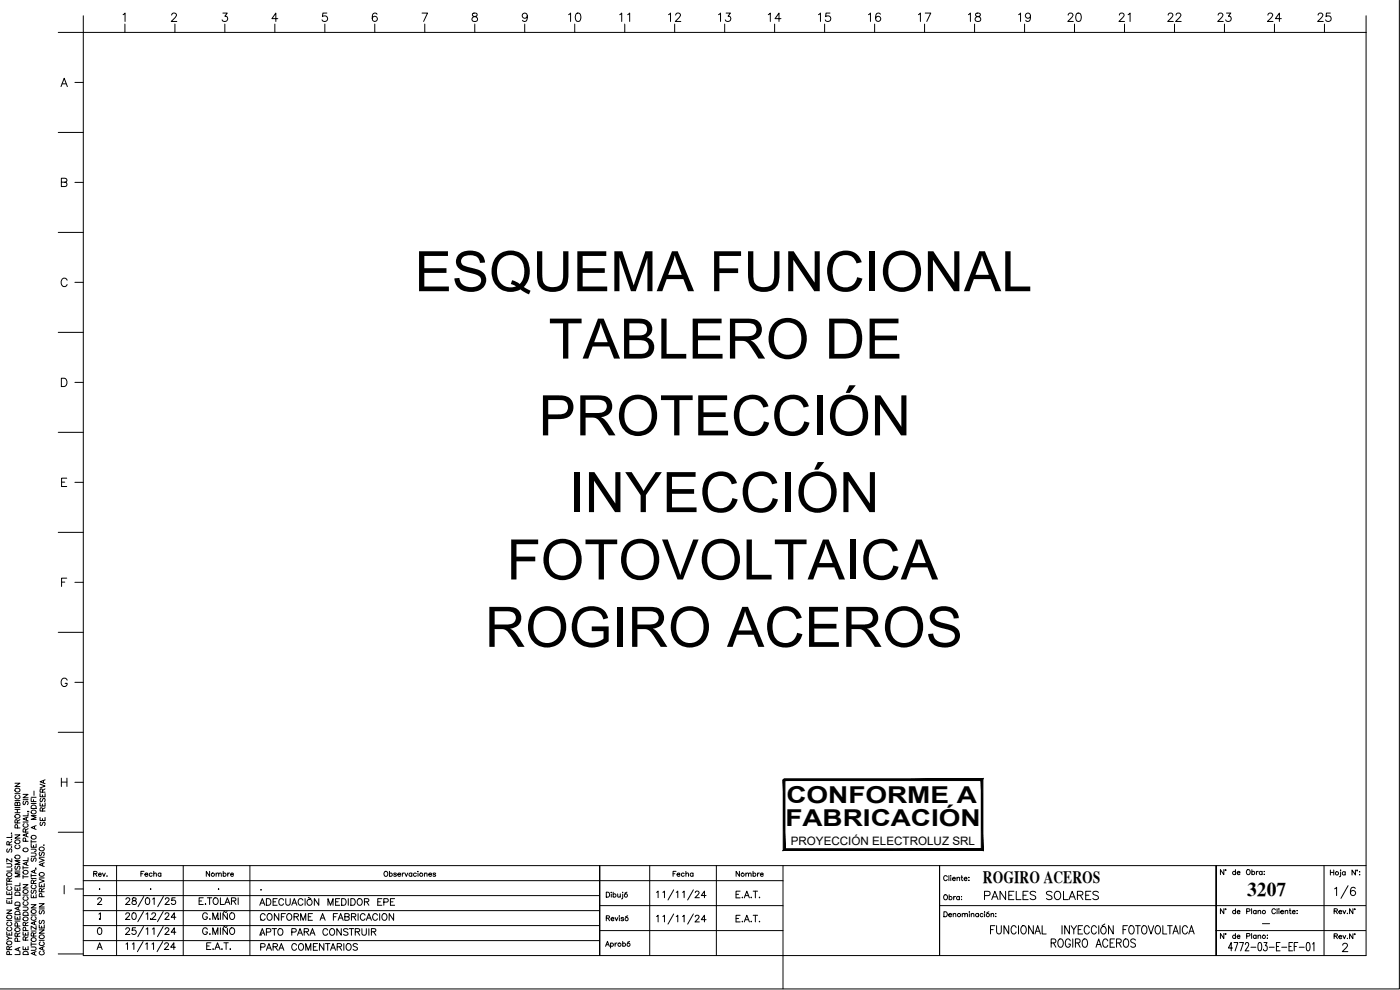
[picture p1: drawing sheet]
<svg xmlns="http://www.w3.org/2000/svg" width="420mm" height="297mm" viewBox="0 0 420 297" stroke-linecap="round" stroke-linejoin="round" font-family="sans-serif">
<!-- layer: ASHADE -->
<g fill="none" stroke="#000" stroke-width=".3">
<path d="M420 .1v296.6h-420M4.5 235h1.5l-1.5 1h1.5M4.5 238.1h1.5M4.6 236.8a.71 .71 0 0 1 .9-.3 .71 .71 0 0 1 .3 1 .74 .74 0 0 1-.9 .1 .74 .74 0 0 1-.3-.8zM4.8 238.6a.56 .56 0 0 0-.3 .7 .56 .56 0 0 0 .6 .4h.3a.56 .56 0 0 0 .6-.4 .56 .56 0 0 0-.4-.7M6.9 238.3h1.5l-1.5 1.1h1.5M6.9 239.9h1.5M9.4 239.6v.9h1.4M9.4 239.2h1.4M2 259.1h1.1l.4 .5v.3l-.4 .2h-1.1M2.2 254.7l-.1 .9h.4l.4-.7 .4-.2 .2 .4-.2 .6M2.8 253.5l-.1-.9h-.5l-.2 .9h1.5"/>
<path d="M3.4 254.1h.1M3.4 251.9h.1M3.4 250h.1M3.5 257.6v1l-1.5-1v1M3.5 250.4v.9h-1.5M3.5 252.5l-.7 .5M4.5 250.5h1.5l-1.5 1h1.5M4.5 243.8h1.5M4.5 242.9h1.5M4.5 242.3h1.5M4.5 240.2h1.5M4.6 256.8a.71 .71 0 0 1 .9-.2 .71 .71 0 0 1 .3 1 .74 .74 0 0 1-.9 .1 .74 .74 0 0 1-.3-.9z"/>
<path d="M4.6 252.3a.71 .71 0 0 1 .9-.3 .71 .71 0 0 1 .3 1 .74 .74 0 0 1-.9 .1 .74 .74 0 0 1-.3-.8zM4.6 244.6a.71 .71 0 0 1 .9-.2 .71 .71 0 0 1 .3 .9 .74 .74 0 0 1-.9 .2 .74 .74 0 0 1-.3-.9zM4.7 259.8l-.1 .9 .4 .1 .4-.8 .4-.2 .2 .4-.2 .6M4.8 253.6a.56 .56 0 0 0-.3 .6 .56 .56 0 0 0 .6 .4h.3a.56 .56 0 0 0 .6-.4 .56 .56 0 0 0-.4-.6M5.2 246.9l-.1-.8-.3-.2-.3 .4v.6h1.5M5.2 241.1l.3-.4 .3 .1 .2 .3v.6h-1.5l.1-.9 .5 .1 .1 .8M5.2 242.9v.9M5.3 248.4l-.1-.8-.6-.1-.1 .9h1.5M6 258.2h-1.5l1.5 .6-1.5 .6h1.5M6 245.9l-.8 .5M6.9 259.8v1M6.9 246.6h1.5"/>
<path d="M7.1 254.6a.73 .73 0 0 1 .9-.1 .73 .73 0 0 1 .3 .8 .7 .7 0 0 1-.9 .2 .7 .7 0 0 1-.3-.9zM7.1 240.4l-.2 .4 .2 .6 .4-.1 .5-.9 .4 .4-.2 .6M7.3 247.1a.54 .54 0 0 0-.4 .7 .54 .54 0 0 0 .6 .4h.4a.54 .54 0 0 0 .5-.4 .54 .54 0 0 0-.3-.7M7.6 249.6v-.8l-.4-.2-.3 .4v.6h1.5M7.7 252.4l-.1-.8-.5-.1-.2 .9h1.5M7.9 245.3v.8M7.9 250.2v.7M7.9 258.8v.7M8.3 243.4l.4 .2M8.4 258.6l-1.5 .5 1.5 .6M8.4 257.4v.8h-1.5M8.4 250l-1.5 .6 1.5 .5"/>
<path d="M8.4 245.1l-1.5 .6 1.5 .6M8.4 243.9v.9h-1.5M8.4 248.6l-.8 .5M9.4 255.9h1l.4 .5v.3l-.4 .2h-1M9.4 254.8l1.3 .1 .1 .5-.4 .1M9.4 253.3v.9h1.4v-.9M9.4 252.1v1M9.4 252.6h1.4M9.4 241.1h1.4M9.4 241.9a.82 .82 0 0 1 1.4 .2v.5h-1.4zM9.6 257.4l-.2 .4 .2 .6 .3-.1 .5-.9 .4 .4-.2 .6M10.1 253.6v.6"/>
<path d="M10.8 247.7l-1.4 .6 1.4 .6M10.8 244.7h-1.4l1.4 .6-1.4 .6h1.4M11.8 257.6l1.5 .5-1.5 .6M11.8 257.2h1.5M12 255.7l-.2 .4 .2 .6 .3-.1 .5-.9 .5 .4-.2 .6M12 254.3a.74 .74 0 0 1 .9-.1 .74 .74 0 0 1 .3 .8 .71 .71 0 0 1-1 .3 .71 .71 0 0 1-.2-1zM12.8 259.1v.7M13.1 253.6h.1M13.3 258.9l-1.5 .5 1.5 .6M2 279.6v1h1.5v-1M2 273.1h1.5l-1.5 1h1.5M2 270.1v.9h1.5v-.9"/>
<path d="M2 267.5v.9h1.5v-.9M2 276.2h1.5M2 265.3h1.5M2 264.8v1M2.1 274.9a.71 .71 0 0 1 1-.3 .71 .71 0 0 1 .2 1 .74 .74 0 0 1-.9 .1 .74 .74 0 0 1-.3-.8zM2.1 262.1a.71 .71 0 0 1 1-.2 .71 .71 0 0 1 .2 1 .74 .74 0 0 1-.9 .1 .74 .74 0 0 1-.3-.9zM2.4 278.2a.56 .56 0 0 0-.4 .6 .56 .56 0 0 0 .6 .5h.4a.56 .56 0 0 0 .5-.5 .56 .56 0 0 0-.3-.6M2.4 276.7a.54 .54 0 0 0-.4 .6 .54 .54 0 0 0 .6 .5h.4a.54 .54 0 0 0 .5-.5 .54 .54 0 0 0-.3-.6M2.4 266.1a.54 .54 0 0 0-.4 .6 .54 .54 0 0 0 .6 .4h.4a.54 .54 0 0 0 .5-.4 .54 .54 0 0 0-.3-.6M2.8 264.4l-.1-.8-.5-.1-.2 .9h1.5M2.8 267.9v.5M2.8 270.4v.6"/>
<path d="M2.8 280v.6M3.5 268.8v.8h-1.5M3.5 260.5v.9h-1.5M3.5 263.4l-.7 .5M4.5 274.9v.9h1.5v-.9M4.5 266.2v.9h1.5v-.9M4.5 276.4h1.5M4.5 261.4h1.5M4.6 278.6a.71 .71 0 0 1 .9-.2 .71 .71 0 0 1 .3 .9 .73 .73 0 0 1-.9 .2 .73 .73 0 0 1-.3-.9zM4.6 273.7a.84 .84 0 0 1 1.4 .2v.5h-1.5zM4.6 270.9a.86 .86 0 0 1 1.4 .2v.5h-1.5zM4.6 267.9a.82 .82 0 0 1 1-.2 .82 .82 0 0 1 .4 .9h-1.5z"/>
<path d="M5.2 266.6v.5M5.2 275.2v.6M5.3 277.9l-.1-.9h-.6l-.1 .9h1.5M5.5 272.2v.7M6 272l-1.5 .6 1.5 .5M6 264.9v.9h-1.5M6 261.9h-1.5l1.5 .6-1.5 .6h1.5M6 279.9l-.8 .5M6.9 279.6v1h1.5v-1M6.9 272.1l1.3 .1 .2 .4-.2 .5h-1.3M6.9 265.4h1.5l-1.5 1h1.5M6.9 268.6h1.5"/>
<path d="M6.9 263.1h1.5M6.9 262.6v1M6.9 260.4h1.5M7 273.9a.84 .84 0 0 1 1.4 .2v.5h-1.5zM7 267.2a.71 .71 0 0 1 1-.3 .71 .71 0 0 1 .2 1 .73 .73 0 0 1-.9 .1 .73 .73 0 0 1-.3-.8zM7 261.4a.71 .71 0 0 1 1-.3 .71 .71 0 0 1 .2 1 .74 .74 0 0 1-.9 .1 .74 .74 0 0 1-.3-.8zM7.1 275.3a.69 .69 0 0 1 1-.1 .69 .69 0 0 1 .1 .9 .74 .74 0 0 1-.9 .1 .74 .74 0 0 1-.3-.8zM7.3 270.6a.56 .56 0 0 0-.4 .6 .56 .56 0 0 0 .6 .4h.4a.56 .56 0 0 0 .5-.4 .56 .56 0 0 0-.3-.6M7.3 269.1a.56 .56 0 0 0-.4 .6 .56 .56 0 0 0 .6 .4h.4a.56 .56 0 0 0 .5-.4 .56 .56 0 0 0-.3-.6M7.6 277.7v-.9h-.5l-.2 .9h1.5M7.6 280v.6M7.7 279.2l-.1-.9-.4-.1-.3 .4v.6h1.5"/>
<path d="M8.4 276.7l-.8 .5M9.4 271.4h1.4l-1.4 1h1.4M9.4 268.4v1h1.4v-1M9.4 262.2v1M9.4 279.3h1.4M9.4 274.6h1.4M9.4 263.6h1.4M9.4 262.7h1.4M9.6 267.1l-.2 .3 .2 .7 .3-.2 .4-.8h.3l.2 .3-.2 .7M9.7 275.1a.61 .61 0 0 0-.3 .8 .61 .61 0 0 0 .9 .2 .56 .56 0 0 0 .5-.4 .56 .56 0 0 0-.3-.6M9.7 265.6a.61 .61 0 0 0-.3 .8 .61 .61 0 0 0 .9 .2 .56 .56 0 0 0 .5-.4 .56 .56 0 0 0-.3-.6M10.1 265.1l-.1-.9-.4-.1-.2 .3v.7h1.4"/>
<path d="M10.1 268.8v.6M10.4 261.1v.8M10.4 276.6v.8M10.7 260.5h.1M10.8 277.9v1l-1.4-1v1M10.8 276.4l-1.4 .6 1.4 .6M10.8 260.9l-1.4 .6 1.4 .6M10.8 279.9l-.7 .5M10.8 264.1l-.7 .5M11.8 279h1.5l-1.5 1h1.5M11.8 277.5v.9h1.5v-.9M11.8 271.1h1.5l-1.5 1h1.5"/>
<path d="M11.8 265.1v1h1.5v-1M11.8 263.8l1.5 .6-1.5 .5M11.8 272.7h1.5M11.8 263.4h1.5M12 276.1l-.2 .4 .2 .6 .3-.1 .4-.8 .5 .1-.1 .8M12 273.2l-.2 .4 .2 .6 .3-.1 .4-.8 .4-.1 .2 .4-.2 .6M12 261.9a.69 .69 0 0 1 1-.1 .69 .69 0 0 1 .1 1 .73 .73 0 0 1-.9 .1 .73 .73 0 0 1-.3-.8zM12.5 267.6l-.1-.9-.3-.1-.3 .3v.7h1.5M12.5 265.5v.6M12.5 277.9v.5M12.6 269.1l-.1-.9-.6-.1-.1 1h1.5M13.3 266.6l-.8 .5"/>
<path d="M2 280.9l.8 .6M2.2 282.5a.74 .74 0 0 1 .9-.1 .74 .74 0 0 1 .4 .8 .71 .71 0 0 1-1 .3 .71 .71 0 0 1-.3-1zM2.8 284.9l-.1-.8-.4-.2-.3 .4v.6h1.5M2.8 286.4v-.8h-.7l-.1 .8h1.5M3.5 281.5h-.7l-.8 .6M3.5 283.9l-.7 .5M5.2 280.9l-.1-.8-.3-.2-.3 .4v.6h1.5M5.3 282.4l-.1-.8h-.6l-.1 .8h1.5M5.5 284.5v.7M6 285.6v.8h-1.5M6 284.3l-1.5 .5 1.5 .6M6.9 284v.9h1.5v-.9"/>
<path d="M7 285.7a.81 .81 0 0 1 1-.2 .81 .81 0 0 1 .4 .9h-1.5zM7.6 282.1v-.9l-.4-.1-.3 .3v.7h1.5M7.6 284.4v.5M8.4 281.1l-.8 .5M9.4 284.1h1l.4 .5v.3l-.4 .2h-1M9.4 283.3h1.4M9.4 282.8v1M10.1 280.8l-.1-.8-.5-.1-.1 .9h1.4M10.4 285.7v.7M10.8 285.5l-1.4 .6 1.4 .5M11.8 282.1h1.5M12 280.6a.69 .69 0 0 1 1-.1 .69 .69 0 0 1 .1 1 .73 .73 0 0 1-.9 .1 .73 .73 0 0 1-.3-.8z"/>
<path d="M12.1 285.4a.56 .56 0 0 0-.3 .7 .56 .56 0 0 0 .5 .4h.4a.56 .56 0 0 0 .6-.4 .56 .56 0 0 0-.4-.7M12.1 282.6a.54 .54 0 0 0-.3 .7 .54 .54 0 0 0 .5 .4h.4a.54 .54 0 0 0 .6-.4 .54 .54 0 0 0-.4-.7M12.8 284.2v.7M13.3 284l-1.5 .6 1.5 .5M25 286.7v-277h385v277M235 286.7v10"/>
<circle cx="10" cy="251.2" r=".69"/>
<circle cx="10" cy="243.6" r=".69"/>
<circle cx="10" cy="273.5" r=".69"/>
<circle cx="10" cy="281.9" r=".69"/>
</g>
<!-- layer: Texto-rotulo -->
<g fill="none" stroke="#000" stroke-width=".3">
<path d="M17.5 9.7h7.5M36.9 4.4l.6-.5v2.5M37.5 7.2v2.5M51.5 4.5l.5-.6h.5l.5 .5-.4 .8-1.2 1.2h1.7M52.5 7.2v2.5M66.9 3.9h1.3l-.7 1a.83 .83 0 0 1 .6 1.3 .83 .83 0 0 1-1.4-.2M67.5 7.2v2.5M82.5 7.2v2.5M83.4 5.6h-1.8l1.2-1.7v2.5M97.5 7.2v2.5M98.1 3.9h-1.2l-.1 1.1a.88 .88 0 0 1 1.3 0 .88 .88 0 0 1-.2 1.3 .88 .88 0 0 1-1.3-.3M112.5 7.2v2.5"/>
<path d="M113.1 4.3a.71 .71 0 0 0-1-.3 1.45 1.45 0 0 0 .4 2.4 .78 .78 0 0 0 .8-.7 .78 .78 0 0 0-.8-.8 .78 .78 0 0 0-.8 .7M126.7 3.9h1.6l-1.2 2.5M127.5 7.2v2.5M141.9 4a.5 .5 0 0 0 .2 .9l.5 .1a.72 .72 0 0 1 .7 .7 .72 .72 0 0 1-.6 .7h-.5a.72 .72 0 0 1-.6-.7 .72 .72 0 0 1 .8-.7l.4-.1a.5 .5 0 0 0 .3-.9zM142.5 7.2v2.5M157.5 7.2v2.5M158.3 4.8a.77 .77 0 0 1-1.1 .6 .77 .77 0 0 1-.3-1.2 .77 .77 0 0 1 1.2 .1 1.34 1.34 0 0 1-.8 2.1l-.5-.3M410 4.7v5M17.5 39.7h7.5M18.3 26l1-2.5 .9 2.5M18.6 25.2h1.3M22.5 24.7h2.5"/>
<path d="M18.4 54.7l1.5-.1 .2-.4-.1-.5-.5-.2h-1.1v2.5h1.1a.66 .66 0 0 0 .6-.7 .66 .66 0 0 0-.6-.6M22.5 54.7h2.5M17.5 69.7h7.5M17.5 99.7h7.5M20.2 84.1a.92 .92 0 0 0-1.1-.6 .92 .92 0 0 0-.7 .9v.6a.92 .92 0 0 0 .7 1 .92 .92 0 0 0 1.1-.6M22.5 84.7h2.5M18.4 113.5h.9a1.34 1.34 0 0 1 .8 1.2 1.34 1.34 0 0 1-.8 1.3h-.9zM22.5 114.7h2.5M17.5 129.7h7.5M17.5 159.7h7.5M18.5 144.7h.9M20 143.5h-1.5v2.5h1.5"/>
<path d="M22.5 144.7h2.5M18.5 174.7h.9M20 173.5h-1.5v2.5M22.5 174.7h2.5M17.5 189.7h7.5M17.5 219.7h7.5M20.2 204.1a.93 .93 0 0 0-1.1-.6 .93 .93 0 0 0-.7 .9v.6a.9 .9 0 0 0 .9 1 .9 .9 0 0 0 .9-1h-.6M22.5 204.7h2.5M18.4 233.5v2.5M18.4 234.7h1.7M20.1 233.5v2.5M22.5 234.7h2.5"/>
<path d="M17.5 249.7h7.5M19.3 265.7v2.5M22.5 266.7h2.5M115.4 261.7l.1-.2a.67 .67 0 0 1 .9 .7 .67 .67 0 0 1-1 .5zM116.9 262.2a.47 .47 0 0 1 .7-.1 .47 .47 0 0 1 0 .7 .47 .47 0 0 1-.7-.1M116.9 261.4v1.5M119 262.2l-.8-.2v.3l.8 .4-.3 .2-.5-.2M119.4 262.4h.8a.49 .49 0 0 0-.7-.3 .49 .49 0 0 0-.1 .7 .49 .49 0 0 0 .7 .1l.1-.2M120.7 261.9v1M121.3 261.9l-.4 .1-.2 .4M121.5 261.9l.4 1 .5-1M123.6 262.2a.47 .47 0 0 0-.7-.1 .47 .47 0 0 0 0 .7 .47 .47 0 0 0 .7-.1"/>
<path d="M123.6 261.9v1M124.9 262.2a.47 .47 0 0 0-.7-.1 .47 .47 0 0 0 0 .7 .47 .47 0 0 0 .7-.1M125.4 261.5h.1M125.5 262v.9M127.4 262.2l.3-.3 .4 .1 .1 .9M127.4 261.9v1M128.7 262.4h.8a.48 .48 0 0 0-.6-.3 .48 .48 0 0 0-.2 .7 .48 .48 0 0 0 .7 .1l.1-.2M130.7 262.2l-.2-.3-.6 .3 .8 .3v.4l-.8-.2M181.9 275.5l.9-.1 .1-.5-1-.1v1.5M181.9 267.7h.6a.81 .81 0 0 1 .5 .7 .81 .81 0 0 1-.5 .8h-.6zM182.5 275.5l.4 .8M183.4 275.7h.8a.48 .48 0 0 0-.7-.3 .48 .48 0 0 0 .1 .8l.4 .1 .2-.2"/>
<path d="M183.4 267.8h.1M183.5 268.3v.9M184 268.4a.47 .47 0 0 1 .7-.1 .47 .47 0 0 1 0 .7 .47 .47 0 0 1-.7 0M184 267.7v1.5M184.6 275.3l.4 1 .4-1M185.4 268.2v.9l.4 .1 .4-.3M185.8 274.8h.1M185.9 275.3v1M186.2 268.2v1M186.8 267.8h.1M186.9 268.3v1.1l-.4 .3M187.2 275.5l-.3-.2h-.4v.3l.6 .2 .1 .3-.3 .2-.5-.2"/>
<path d="M188.2 267.7l-.7 .3M188.4 274.8l-.7 .2M283.3 273.6h.5a.8 .8 0 0 1 .5 .7 .8 .8 0 0 1-.5 .8h-.5zM283.4 268.7l.1-.2a.67 .67 0 0 1 .9 .8 .67 .67 0 0 1-1 .5zM284.3 263.1a.56 .56 0 0 0-.6-.4 .56 .56 0 0 0-.5 .6v.4a.56 .56 0 0 0 .5 .5 .56 .56 0 0 0 .6-.3M284.7 274.5h.9a.47 .47 0 0 0-.8-.3 .47 .47 0 0 0 .1 .8l.4 .1 .3-.2M284.8 262.7v1.5M284.9 269.2a.47 .47 0 0 1 .7-.1 .47 .47 0 0 1 0 .7 .47 .47 0 0 1-.7 0M284.9 268.5v1.5M285.3 262.8h.1M285.3 263.3v.9M285.9 263.7h.8a.43 .43 0 0 0-.4-.5 .43 .43 0 0 0-.4 .5l.3 .5 .5-.2"/>
<path d="M286.1 274.3l.3-.2h.4l.1 1M286.1 274.1v1M286.2 269v1M286.8 269h-.4l-.2 .4M287.2 263.5l.4-.3 .3 .1 .1 .9M287.2 263.2v1M287.9 269.2a.48 .48 0 0 0-.7-.1 .48 .48 0 0 0 0 .7 .48 .48 0 0 0 .7 0M287.9 269v1M288.4 263.2h.5M288.6 269h.1M288.6 269.8h.1M288.6 262.7v1.2l.4 .3"/>
<path d="M288.8 274.3l.3-.2h.4l.1 1M288.8 274.1v1M289.3 263.7h.9a.44 .44 0 0 0-.4-.5 .44 .44 0 0 0-.5 .5l.4 .5 .5-.2M289.6 274.3l.3-.2h.4v1M290.8 263.2h.1M290.8 264.1h.1M290.9 273.6h.1M290.9 274.1v1M291.5 274.3l.3-.2h.4l.1 1M291.5 274.1v1M293.6 274.3a.48 .48 0 0 0-.7-.1 .48 .48 0 0 0 0 .7 .48 .48 0 0 0 .7 0M293.6 274.1v1"/>
<path d="M295 274.3a.48 .48 0 0 0-.7-.1 .48 .48 0 0 0 0 .7 .48 .48 0 0 0 .7 0M295.4 273.6h.1M295.5 274.1v1M296.8 273.6l-.7 .2M297.4 274.3l.4-.2h.3l.1 1M297.4 274.1v1M298.9 274.1h.1M298.9 274.9h.1M367.3 272.7v1.5l-1-1.5v1.5M367.3 260.9v1.5l-1-1.5v1.5M370.8 273.4a.48 .48 0 0 0-.7-.1 .48 .48 0 0 0 0 .7 .48 .48 0 0 0 .7-.1M370.8 261.6a.48 .48 0 0 0-.7 0 .48 .48 0 0 0 0 .7 .48 .48 0 0 0 .7-.1"/>
<path d="M370.8 260.9v1.5M370.8 272.7v1.5M371.3 273.6h.8a.48 .48 0 0 0-.6-.3 .48 .48 0 0 0-.2 .7 .48 .48 0 0 0 .7 .1l.1-.2M371.3 261.9h.8a.48 .48 0 0 0-.6-.3 .48 .48 0 0 0-.2 .7 .48 .48 0 0 0 .7 .1l.1-.2M374.1 273.4h.9l.1-.6-1-.1v1.5M374.2 261.1l.2-.1a.68 .68 0 0 1 .8 .7 .68 .68 0 0 1-1 .5zM375.6 272.7v1.5M375.7 261.6a.47 .47 0 0 1 .7 0 .47 .47 0 0 1 0 .7 .47 .47 0 0 1-.7-.1M375.7 260.9v1.5M377 273.4a.47 .47 0 0 0-.7-.1 .47 .47 0 0 0 0 .7 .47 .47 0 0 0 .7-.1M377 273.2v1M377.1 261.4v1"/>
<path d="M377.5 273.4l.4-.2h.4l.1 1M377.5 273.2v1M377.6 261.4l-.3 .1-.2 .4M378.8 261.6a.48 .48 0 0 0-.7 0 .48 .48 0 0 0 0 .7 .48 .48 0 0 0 .7-.1M378.8 261.4v1M379.4 261.4h.1M379.4 262.3h.1M382.8 273a.56 .56 0 0 0-.7-.4 .56 .56 0 0 0-.4 .6v.4a.56 .56 0 0 0 .4 .6 .56 .56 0 0 0 .7-.4M383.3 272.7v1.5M383.8 272.7h.1M383.8 273.2v1M384.3 273.6h.9a.51 .51 0 0 0-.8-.2 .51 .51 0 0 0 0 .8 .51 .51 0 0 0 .8-.3"/>
<path d="M385.7 273.4l.4-.2h.3l.1 1M385.7 273.2v1M386.9 273.2h.5M387.1 272.7v1.2l.4 .3M387.8 273.6h.9a.5 .5 0 0 0-.8-.2 .5 .5 0 0 0 0 .8 .5 .5 0 0 0 .8-.3M389.3 273.2h.1M389.3 274h.1M399.3 261v1.5M399.3 261.8h1M400.3 261v1.5M400.4 273.4l.8-.1 .1-.5-.9-.1v1.5M400.9 273.4l.5 .8"/>
<path d="M401.8 273.6h.9a.48 .48 0 0 0-.5-.4 .48 .48 0 0 0-.5 .5 .48 .48 0 0 0 .5 .5l.5-.3M402.3 261.1h.1M402.3 261.6v1.1l-.3 .3M403 273.2l.5 1 .4-1M403.7 261.8a.48 .48 0 0 0-.7-.1 .48 .48 0 0 0 0 .7 .48 .48 0 0 0 .7-.1M403.7 261.5v1M404.4 274h.1M406 272.7v1.5l-1-1.5v1.5M406.8 261v1.5l-1-1.5v1.5M408.1 261.5h.1M17.5 286.2h7.5M181.7 283.9l.6-1.4 .6 1.4"/>
<path d="M181.9 283.4h.8M183.2 283.2a.47 .47 0 0 1 .7-.1 .47 .47 0 0 1 0 .7 .47 .47 0 0 1-.7-.1M183.2 282.9v1.5M184.6 282.9v1M185.2 282.9l-.6 .5M186.9 283.2a.47 .47 0 0 1 .7-.1 .47 .47 0 0 1 0 .7 .47 .47 0 0 1-.7-.1M186.9 282.5v1.4M189 282.5l-.7 .2M367.3 280.1v1.5l-1-1.5v1.5M370.8 280.8a.48 .48 0 0 0-.7-.1 .48 .48 0 0 0 0 .7 .48 .48 0 0 0 .7 0M370.8 280.1v1.5M371.3 281h.8a.48 .48 0 0 0-.7-.3 .48 .48 0 0 0 .1 .8l.4 .1 .2-.2"/>
<path d="M374.1 280.9l.9-.1 .1-.4-.3-.3h-.7v1.5M375.6 280.1v1.5M377 280.8a.47 .47 0 0 0-.7-.1 .47 .47 0 0 0 0 .7 .47 .47 0 0 0 .7 0M377 280.6v1M377.5 280.9l.4-.3 .4 .1 .1 .9M377.5 280.6v1M380.3 281.4h.1M380.3 280.6h.1M400.4 280.9l.8-.1 .1-.5-.9-.1v1.5M400.9 280.9l.5 .8M401.8 281.1h.9a.5 .5 0 0 0-.8-.2 .5 .5 0 0 0 0 .8 .5 .5 0 0 0 .8-.3M403 280.7l.5 1 .4-1"/>
<path d="M404.4 281.5h.1M406 280.2v1.5l-1-1.5v1.5"/>
<circle cx="126.4" cy="262.4" r=".49"/>
<circle cx="187.8" cy="268.7" r=".49"/>
<circle cx="188.1" cy="275.8" r=".5"/>
<circle cx="287.8" cy="274.6" r=".49"/>
<circle cx="296.5" cy="274.6" r=".5"/>
<circle cx="367.8" cy="272.8" r=".14"/>
<circle cx="367.8" cy="261.1" r=".14"/>
<circle cx="379.3" cy="273.6" r=".49"/>
<circle cx="401.2" cy="262" r=".49"/>
<circle cx="407.3" cy="261.2" r=".14"/>
<circle cx="185.9" cy="283.4" r=".49"/>
<circle cx="188.6" cy="283.4" r=".49"/>
<circle cx="367.8" cy="280.2" r=".14"/>
<circle cx="379.3" cy="281.1" r=".5"/>
<circle cx="406.5" cy="280.3" r=".14"/>
</g>
<!-- layer: TEXTOS -->
<g fill="none" stroke="#000" stroke-width=".3">
<path d="M25 4.7v5M29.3 269.9l.4-.5h.4l.4 .4-.3 .6-1 1h1.4M29.5 278.5a.64 .64 0 0 1 1 .3l.1 .4a.89 .89 0 0 1-.6 1.2h-.2a1.27 1.27 0 0 1-.3-1.9zM29.7 274.3l.4-.4v2M29.9 266.7v.2zM37.7 278.9l.4-.5h.4l.4 .4-.3 .6-.9 1h1.3M37.7 274.3l.2-.3 .6-.1 .4 .6-1.2 1.4h1.3M37.8 269.9l.4-.5h.4l.3 .4-.2 .6-1 1h1.3M39.8 269.5v.6l.6 .1a.58 .58 0 0 1 .5 .6 .58 .58 0 0 1-.4 .6l-.7-.1-.2-.6 .3-.4 .8-.2 .2-.4a.74 .74 0 0 0-1.1-.2zM39.8 274a.66 .66 0 0 1 1 .3l.1 .4a.87 .87 0 0 1-.8 1.2 1.29 1.29 0 0 1-.3-1.9zM40.7 278.4h-.9l-.2 .8a.71 .71 0 0 1 1.1 0 .71 .71 0 0 1-.1 1.1 .71 .71 0 0 1-1-.3M43.1 278l-1.7 3"/>
<path d="M43.1 273.5l-1.7 3M43.1 269l-1.7 3M43.8 278.8l.5-.4v2M43.8 274.3l.5-.4v2M43.9 269.5a.64 .64 0 0 1 1 .3v.4a.89 .89 0 0 1-.5 1.2h-.2a1.27 1.27 0 0 1-.3-1.9zM45.2 266.7v.2zM45.6 274.3l.1-.3 .6-.1 .4 .6-1.2 1.4h1.3M45.7 278.8l.5-.4v2M45.8 269.8l.5-.4v2M49 278l-1.7 3M49 273.5l-1.7 3M49 269l-1.7 3"/>
<path d="M49.6 278.9l.3-.5h.4l.4 .4-.3 .6-.9 1h1.3M49.6 274.3l.1-.3 .6-.1 .4 .6-1.2 1.4h1.3M49.6 269.9l.4-.5h.4l.4 .4-.3 .6-1 1h1.3M52.6 269.4h-1l-.1 .8a.7 .7 0 0 1 1.1 0 .7 .7 0 0 1-.2 1.1 .7 .7 0 0 1-1-.3M52.8 279.7h-1.4l.9-1.3v2M52.8 275.2h-1.4l.9-1.3v2M59.8 270.3h.7M61 269.4h-1.2v2M62.2 278.9a.73 .73 0 0 0-.8-.5 .73 .73 0 0 0-.6 .7v.5a.71 .71 0 0 0 .7 .8 .71 .71 0 0 0 .7-.8h-.4M62.2 269.4h1.4M62.9 269.4v2M64.1 269.7l.2-.2a.93 .93 0 0 1 1.2 .9 .93 .93 0 0 1-1.2 .9l-.4-.7z"/>
<path d="M65.5 266.8h.2zM66.1 269.4v2h1.2M66.1 278.4v2M67.5 271.4l.7-2 .8 2M67.8 270.7h.9M68.2 278.6v1.8l-1.3-1.8v1.8M69.1 278.7l.2-.2a.93 .93 0 0 1 1.2 .9 .93 .93 0 0 1-1.2 .9l-.4-.7zM69.5 270.3l1.1-.1 .1-.6-1.2-.2v2M70.1 270.3l.7 1.1M71.5 269.4v2M197 267.7l.5-.3v2M197 275l.5-.4v2"/>
<path d="M198.9 267.7l.5-.3v2M198.9 275l.5-.4v2M202.2 267l-1.7 3M202.2 274.2l-1.7 3.1M202.9 267.7l.5-.3v2M202.9 275l.5-.4v2M204.9 267.7l.4-.3v2M204.9 275l.4-.4v2M208.1 267l-1.7 3M208.1 274.2l-1.7 3.1M208.7 267.8l.2-.4h.5l.4 .5-1.2 1.5h1.3M208.7 275.1l.3-.5h.4l.4 .4-.3 .7-.9 .9h1.3"/>
<path d="M211.9 268.7h-1.4l.9-1.3v2M211.9 275.9h-1.4l.9-1.3v2M220.9 275.6h.8M220.9 268.3h.8M222.1 274.6h-1.2v2h1.2M222.1 267.4h-1.2v2h1.2M222.7 276.5h.2zM222.7 269.3h.2zM223.4 276.6l.7-2 .8 2M223.4 269.4l.7-2 .8 2M223.6 276h1M223.6 268.7h1"/>
<path d="M225.4 276.5h.2zM225.4 269.3h.2zM226 274.6h1.4M226 267.4h1.4M226.7 267.4v2M226.7 274.6v2M227.8 276.5h.2zM227.8 269.3h.2zM29.1 284.9l.8-2 .8 2M29.4 284.2h1M37.8 283.3l.5-.4v2M39.7 283.3l.5-.4v2"/>
<path d="M42.9 282.5l-1.7 3M43.7 283.3l.5-.4v2M45.6 283.3l.5-.4v2M48.9 282.5l-1.8 3M49.4 283.4l.4-.5h.4l.4 .4-.3 .6-1 1h1.4M52.7 284.2h-1.5l1-1.3v2M62 283.8h.8M62.9 280.3h.2zM63.3 282.9h-1.3v2h1.3M63.9 284.8h.2zM63.9 280.4v-2l.7 2 .8-2v2M64.5 284.9l.8-2 .7 2"/>
<path d="M64.8 284.2h1M66.5 284.8h.2zM67.2 282.9h1.3M67.9 282.9v2M69 284.8h.2z"/>
</g>
<!-- layer: PRINCIPAL -->
<g fill="none" stroke="#000" stroke-width=".3">
<path d="M25 259.7h385M35 259.7v27M55 259.7v27M75 259.7v27M195 259.7v27M215 259.7v27M235 259.7v27M397.4 259.7v27M25 264.2h210M25 277.7h155M25 273.2h155M25 268.7h155"/>
<path d="M180 271.7h55M180 279.2h55M282 271.7h127.9M297.3 278.9h.8M298.6 277.7h-1.3v2.5M299.1 277.7v1.8a.71 .71 0 0 0 .7 .7 .71 .71 0 0 0 .7-.7v-1.8M302.7 277.7v2.5l-1.4-2.5v2.5M304.9 278.3a.71 .71 0 0 0-1.1-.4 1.61 1.61 0 0 0 .2 2.3 .76 .76 0 0 0 .9-.6M305.7 277.7v2.5M306.8 277.9l.2-.2a1.27 1.27 0 0 1 1 1.3 1.27 1.27 0 0 1-1 1.2 1.57 1.57 0 0 1-.2-2.3zM310.1 277.7v2.5l-1.4-2.5v2.5M310.9 279.4h1"/>
<path d="M312.8 277.7v2.5h1.2M318.7 277.7v2.5M321 277.7v2.5l-1.5-2.5v2.5M321.5 277.7l.8 1.2v1.3M323.1 277.7l-.8 1.2M324.9 277.7h-1.3v2.5M326.9 278.3a.78 .78 0 0 0-.9-.6 .78 .78 0 0 0-.6 1v.6a.78 .78 0 0 0 .6 .9 .78 .78 0 0 0 .9-.6M329 278.3a.77 .77 0 0 0-.9-.6 .77 .77 0 0 0-.6 1v.6a.77 .77 0 0 0 .6 .9 .77 .77 0 0 0 .9-.6M329.8 277.7v2.5M330.8 278.1l.2-.1a1.14 1.14 0 0 1 1 1.1 1.14 1.14 0 0 1-1 1.1 1.33 1.33 0 0 1-.2-2.1zM331.6 277.2l-.8 .5M334.1 277.7v2.5l-1.4-2.5v2.5"/>
<path d="M338.3 277.7h-1.3v2.5M339.2 277.9l.2-.2a1.27 1.27 0 0 1 1 1.3 1.27 1.27 0 0 1-1 1.2 1.59 1.59 0 0 1-.2-2.3zM340.8 277.7h1.4M341.5 277.7v2.5M343 277.9l.2-.2a1.27 1.27 0 0 1 1 1.3 1.27 1.27 0 0 1-1 1.2 1.61 1.61 0 0 1-.2-2.3zM344.6 277.7l.8 2.5 .8-2.5M347 277.9l.3-.2a1.27 1.27 0 0 1 1 1.3 1.27 1.27 0 0 1-1 1.2 1.59 1.59 0 0 1-.3-2.3zM349 277.7v2.5h1.2M350.4 277.7h1.4M351.1 277.7v2.5M352.3 279.4h1M354.1 277.7v2.5"/>
<path d="M356.4 278.3a.78 .78 0 0 0-1-.6 .78 .78 0 0 0-.6 1v.6a.78 .78 0 0 0 .6 .9 .78 .78 0 0 0 1-.6M357.1 279.4h1M364.9 279.2h45M25 286.7h385M25 282.2h155M180 286.7v-27v27M282 286.7v-27v27M310.6 280.2l.8-2.5 .9 2.5M352 280.2l.8-2.5 .8 2.5M356.8 280.2l.8-2.5 .8 2.5M365 286.7v-27v27M369.9 284.4h-1.2l.8-1.6v2.5"/>
<path d="M370.3 282.8h1.2l-.8 2.5M372 282.8h1.2l-.9 2.5M373.7 283.4l.1-.4a.56 .56 0 0 1 .8-.1 .56 .56 0 0 1 .1 .8l-1 1.6h1.1M375.4 284.2h1.5M377.7 282.9l.5-.1a1.76 1.76 0 0 1 0 2.5h-.2a2.13 2.13 0 0 1-.3-2.4zM379.3 282.8h1l-.5 .9a.74 .74 0 0 1 .5 1 .74 .74 0 0 1-1 .5l-.1-.4M380.9 284.2h1.5M383.1 284h.7M384.2 282.8h-1.1v2.5h1.1M384.7 284.2h1.5M386.8 284h.7M387.9 282.8h-1.1v2.5h1.1"/>
<path d="M388.4 284h.7M389.5 282.8h-1.1v2.5M389.9 284.2h1.5M392.2 282.9l.5-.1a1.76 1.76 0 0 1 0 2.5h-.2a2.13 2.13 0 0 1-.3-2.4zM393.9 283.3l.4-.5v2.5M403 283.6l.2-.4 .7-.2 .4 .3 .1 .4-1.6 1.8h1.7"/>
</g>
<!-- layer: 0 -->
<path d="M235.3 233.7v.5l59.7-.5zM235.3 234.2l59.7-.5-.5 .5zM295 233.7l-.5 .5 .5 21zM294.5 234.2l.5 21-.5-.5zM235.1 255.2h59.9l-.5-.5zM235.1 255.2l.5-.5h58.9zM235.1 233.9v21.3l.5-.5zM235.1 233.9h.5v20.8z" fill="#000" stroke="#000" stroke-width=".3"/>
<g font-size="16.8">
<text x="124.4" y="87.4">ESQUEMA FUNCIONAL</text>
<text x="164.6" y="107.6">TABLERO DE</text>
<text x="161.6" y="130.6">PROTECCIÓN</text>
<text x="170.8" y="153.7">INYECCIÓN</text>
<text x="152" y="173.9">FOTOVOLTAICA</text>
<text x="145.5" y="194.1">ROGIRO ACEROS</text>
</g>
<text font-size="7.5" x="399.3" y="270.9">1/6</text>
<g font-size="7">
<text x="236" y="240.9">CONFORME A</text>
<text x="235.7" y="247.8">FABRICACIÓN</text>
</g>
<text font-size="5.9" x="374.3" y="268.7">3207</text>
<g font-size="5.7">
<text x="169.3" y="7.8">10</text>
<text x="184.9" y="7.8">11</text>
<text x="199.3" y="7.8">12</text>
<text x="214.5" y="7.8">13</text>
<text x="229.3" y="7.8">14</text>
<text x="244.5" y="7.8">15</text>
<text x="259.3" y="7.8">16</text>
<text x="274.5" y="7.8">17</text>
<text x="289.3" y="7.8">18</text>
<text x="304.4" y="7.8">19</text>
<text x="319.3" y="7.8">20</text>
<text x="334.4" y="7.8">21</text>
<text x="349.2" y="7.8">22</text>
<text x="364.1" y="7.8">23</text>
<text x="379.2" y="7.8">24</text>
<text x="394.1" y="7.8">25</text>
<text x="294.2" y="271.3">PANELES SOLARES</text>
<text x="314.3" y="285.4">ROGIRO ACEROS</text>
</g>
<g font-size="5.3">
<text x="76.6" y="272.7">ADECUACIÒN MEDIDOR EPE</text>
<text x="59.6" y="276.9">G.MIÑO</text>
<text x="76.6" y="281.9">APTO PARA CONSTRUIR</text>
<text x="76.9" y="286.5">PARA COMENTARIOS</text>
</g>
<text font-size="5.1" x="295" y="264.9">ROGIRO ACEROS</text>
<text font-size="4.9" x="76.9" y="277.3">CONFORME A FABRICACION</text>
<g font-size="4.4">
<text x="14.5" y="249.1" transform="rotate(-90 14.5 249.1)">SE RESERVA</text>
<text x="26.8" y="264.2">Rev.</text>
<text x="40.9" y="264.2">Fecha</text>
<text x="60.7" y="264.2">Nombre</text>
<text x="200.7" y="264.2">Fecha</text>
<text x="219.8" y="264.2">Nombre</text>
</g>
<text font-size="3.5" x="237.3" y="253.4">PROYECCIÓN ELECTROLUZ SRL</text>
<g font-size="3.1">
<text x="76.9" y="268.5">.</text>
<text x="76.9" y="281.9">.</text>
</g>
<g font-size="2.6">
<text x="28.6" y="276.9">.</text>
<text x="43.7" y="276.9">.</text>
<text x="64.2" y="276.9">.</text>
<text x="76.9" y="277.3">.</text>
<text x="377.8" y="278.3">-</text>
</g>
</svg>
